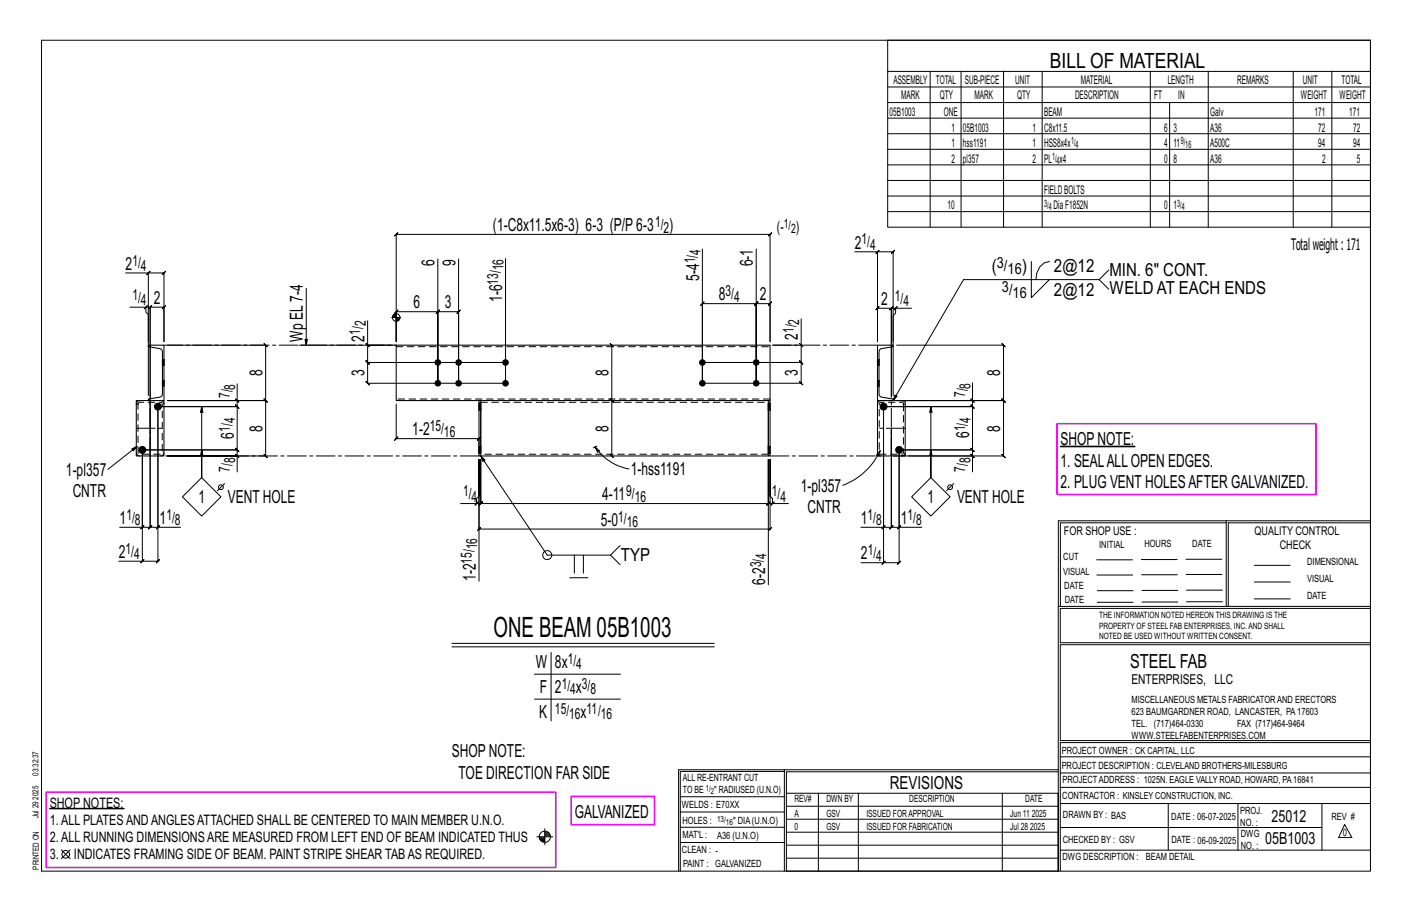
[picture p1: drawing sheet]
<svg xmlns="http://www.w3.org/2000/svg" width="432mm" height="279mm" viewBox="0 0 432 279" stroke-linecap="round" stroke-linejoin="round" font-family="sans-serif">
<g fill="#000" stroke="#000" stroke-width=".31">
<path d="M324.3 136.4h22.8v.2h-22.8zM15.2 247.1h22.7v.2h-22.7z"/>
<circle cx="133.9" cy="110.8" r=".86"/>
<circle cx="133.9" cy="117.2" r=".86"/>
<circle cx="140.2" cy="117.2" r=".86"/>
<circle cx="140.2" cy="110.8" r=".86"/>
<circle cx="154.6" cy="117.2" r=".86"/>
<circle cx="154.6" cy="110.8" r=".86"/>
<circle cx="214.8" cy="117.2" r=".86"/>
<circle cx="214.8" cy="110.8" r=".86"/>
<circle cx="231.3" cy="117.2" r=".86"/>
<circle cx="231.3" cy="110.8" r=".86"/>
<circle cx="43.5" cy="137.5" r="1.06"/>
<circle cx="48.3" cy="124.3" r="1.06"/>
<circle cx="270.2" cy="124.3" r="1.06"/>
<circle cx="275" cy="137.5" r="1.06"/>
</g>
<g fill="none" stroke="#000" stroke-width=".31">
<path d="M12.7 12.3h406.4v254h-406.4zM271.5 12.3h147.6v57.2h-147.6zM271.5 21.8h147.6M271.5 26.6h147.6M271.5 31.4h147.6M271.5 36.1h147.6M284.5 21.8v47.7M293.9 21.8v47.7M306.9 21.8v47.7M318.7 21.8v47.7M351.8 21.8v47.7M357.7 31.4v38.1"/>
<path d="M369.5 21.8v47.7M395.5 21.8v47.7M407.3 21.8v47.7M271.5 40.9h147.6M271.5 45.6h147.6M271.5 50.4h147.6M271.5 55.2h147.6M271.5 59.9h147.6M133.9 79.2v38M140.2 79.2v38v-21.9l.5-.5-1 1 .5-.5h-6.3l.5-.5-1 1 .5-.5v21.9v-21.9l.5-.5-1 1 .5-.5h-12.7l.5-.5-1 1 .5-.5v9.2M214.8 76.1v41.1h30.2l.5 .5-1-1 .5 .5v-6.4l.5 .5-1-1 .5 .5h-30.2h30.2l.5 .5-1-1 .5 .5v-5.3M231.3 76.1v41.1"/>
<path d="M261.4 77h6.9v27.5v-10.3l-.5 .5 1-1-.5 .5h4.3l-.5 .5 1-1-.5 .5v27.2v-27.2l-.5 .5 1-1-.5 .5h1.3M268.3 77h4.8l-.5 .5 1-1-.5 .5v27.5M268.8 76.5l-1 1zM271.5 64.7h147.6M315.4 79.9v11.1l5.5-5.5M320.9 79.9a5 5 0 0 0-4.1 5.6M38.4 83.4h7v21.1M39.7 93.9h4.9v1.5l.8 .8v24.7M44.6 93.9l-.5 .5 1-1zM44.6 93.9h1.3l-.5 .5 1-1-.5 .5v67.3l-.5 .5 1-1-.5 .5h2.4M45.4 83.4h4.7l-.5 .5 1-1-.5 .5v21.1v-10.6l.5-.5-1 1 .5-.5h-4.2l.5-.5-1 1 .5-.5v67.3l.5-.5-1 1 .5-.5h-2.4M45.9 82.9l-1 1z"/>
<path d="M93.6 88.1v17.4l-.3-1.7h.7l-.4 1.7M112.4 98.1v7.4h7.7M119.8 97h2.8M120.1 96.6v.4M120.3 96.3v.7M120.5 96.1v.9M120.7 96v1M121 95.9v1.1M121.2 95.7v8.8M121.4 97v1.2M121.6 97v1.1M121.8 97v1"/>
<path d="M122 97v.8M122.2 97v.5M154.6 92.3v-13.1v38h-42.2l.5 .5-1-1 .5 .5v-6.4l.5 .5-1-1 .5 .5h42.2h-42.2l.5 .5-1-1 .5 .5v-5.3M245 97.5v8h-8.5M273.4 94.7l1-1zM278.8 94.2h-4.9v1.5l-.8 .8v24.4M336.1 85.5l3 2.9M339.1 82.5l-3 3h-41.4l-21.6 36.9 .6-1.7 .6 .4-1.2 1.3M51.2 105.5h30l-.5-.5 1 1-.5-.5v16.9l-.5-.5 1 1-.5-.5h-30M72.5 117.3v5.1h-21.3h30l-.5-.5 1 1-.5-.5v17l-.5-.5 1 1-.5-.5h-30h21.3v4.9M91.5 105.5h29.7M111.9 105l1 1z"/>
<path d="M121.2 104.5v-32.9l-.5 .5 1-1-.5 .5h114.3l-.5 .5 1-1-.5 .5v32.9v-11.7l.5-.5-1 1 .5-.5h-4.2l.5-.5-1 1 .5-.5v24.4v-24.4l.5-.5-1 1 .5-.5h-16.5l.5-.5-1 1 .5-.5v24.4M187.1 105.5l-.5-.5 1 1-.5-.5v16.9l-.5-.5 1 1-1-1 1 1-.5-.5v17M244.5 105l1 1zM274.2 105.5h32.7l-.5-.5 1 1-.5-.5v16.9l-.5-.5 1 1-.5-.5h-32.7h23.2v-5.4M41.9 136.5l-1.6 .7 .5 .6 1.1-1.3-8.9 7M61.7 124.3l-.4 1.8h.8l-.4-1.8v21.7v-8.5l.4 1.8h-.8l.4-1.8M72 121.9l1 1zM72 138.9l1 1zM72.5 122.4v1.9l-.5-.5 1 1-.5-.5h-24.2v36.9h6.9M72.5 139.4v-1.9l.5 .5-1-1 .5 .5h-29v34.1h-7.2M121.2 123.5v10.6l-.5 .5 1-1-.5 .5h25.3l-.5 .5 1-1-.5 .5v4.2M147 139.4l.7 1.6 .6-.4-1.3-1.2 20.3 30.3h19.4l2.9-2.9"/>
<path d="M182 136.7l1.4 1.1-.6 .5zM182 136.7a16.2 16.2 0 0 0 10.4 6.7M182 136.7l-.6 .1M182.5 136.5l-.5 .2M186.6 138.9l1 1zM269.2 137.7l-.5 1.8-.7-.4zM269.2 137.7a20.4 20.4 0 0 1-11.5 10.7M270.2 137.5v34.5h-6.9M271.3 124.3h26.1l-.5-.5 1 1-.5-.5v13.2l-.5-.5 1 1-.5-.5h-22.4v34.5l.5-.5-1 1 .5-.5h-4.8M274.2 122.4h32.7l-.5-.5 1 1-.5-.5v17l-.5-.5 1 1-.5-.5h-33.8M277.9 139.4h19.5v4.9M284.7 124.3l-.4 1.8h.7l-.3-1.8v21.7v-8.5l.3 1.8h-.7l.4-1.8"/>
<path d="M296.9 121.9l1 1zM296.9 138.9l1 1zM297.4 122.4v1.9l-.5-.5 1 1-.5-.5h-27.2v36.9h-6.9M297.4 139.4v-1.9l.5 .5-1-1 .5 .5h-22.4v23.7h6.9M55.8 151.9l5.9-5.9 5.9 5.9-5.9 5.9zM68.7 147.8l-2.2 2.2M140.8 153.9h4.9v-1.5l.8-.7v-11.3v21.3l-.5 .5 1-1-.5 .5h89l-.5 .5 1-1-.5 .5v-21.3v11.3l.7 .7v1.5h4.9M146.2 153.4l-1 1zM146.5 140.4v37.2M235 140.4v13.5l.5-.5-1 1 .5-.5h-88l.5-.5-1 1 .5-.5v-13.5v13.5l.5-.5-1 1 .5-.5h-1.3M235 140.4v13.5l-.5 .5 1-1-.5 .5h1.2M235 140.4v38.4"/>
<path d="M236.7 153.4l-1 1zM284.7 146l5.8 5.9-5.8 5.9-5.9-5.9zM291.6 147.8l-2.2 2.2M375 159.8h-50.7v25.6M375 159.2h-51.3l-.1 107.1M419.1 159.2h-44.1v26.2M419.1 159.8h-43.5v25.6M36.6 161.2h6.9v-23.7h29l.5 .5-1-1 .5 .5v-13.2l.5 .5-1-1 .5 .5h-24.2v47.3l.5-.5-1 1 .5-.5h-4.8M43 161.7l1-1zM43 172.1l1-1zM48.3 161.2l.5-.5-1 1zM174.3 176.6h5.5"/>
<path d="M175.6 169.7v5.5M178.4 169.7v5.5M186.7 169.7l2.9 2.9M270.2 161.2l.5-.5-1 1zM270.2 161.2h2.4l-.5 .5 1-1-.5 .5v-30.3v30.3l-.5 .5 1-1-.5 .5h2.4M270.7 171.5l-1 1zM275 161.2l.5-.5-1 1zM335.4 171.1h10.9M335.4 175.8h11M349 171h11M349.1 175.7h11M362.7 171h10.9"/>
<path d="M362.7 175.6h11M383.6 172.8h11M383.6 177.9h11M138.2 196.7h80.2M138.2 197.7h80.2M168.5 199.4v21M323.7 185.4h95.4M335.5 184.1h11M335.5 180.6h11M349.2 184h11M349.2 180.5h11M362.9 180.4h10.9"/>
<path d="M362.9 184h10.9M383.6 183.1h11M419.1 186h-94.9v10.5h94.9M419.1 197.1h-94.9v29.3h94.9v.6h-94.9v39.3M163.4 206.1h26.3M163.4 213.7h26.3M239.9 235.8h-31.9v30.5M239.9 235.3h-32.4v31M323.6 235.3h-83.7v31M323.6 235.9h-83.1v6.6M324.2 236.3h94.9M324.2 231.4h94.9"/>
<path d="M18.7 259.8l2.8 2.7M21.5 259.8l-2.8 2.7M164.2 255.8h4.9M164.9 256.1h1.7M165 256.4h1.6M165.1 256.7h1.5M165.3 256.9h1.3M165.7 257.2h.9M166.6 253.3v4.9M166.6 255.5h1.7M166.6 254.6h1.3M166.6 254.4h.9"/>
<path d="M166.6 255.2h1.6M166.6 254.9h1.5M208 252.9h31.9M208 257.5h31.9M208 243.6h31.9M208 248.2h31.9M240.5 242.5h83.1v23.8h-83.1zM240.5 258.4h83.1M240.5 254.4h83.1M240.5 250.4h83.1M240.5 246.5h83.1M250.3 242.5v23.8"/>
<path d="M262.5 242.5v23.8M306.5 242.5v23.8M324.2 253h80.1M324.2 245.6h94.9M324.2 259.9h94.9M324.2 240.7h94.9M357.3 245.6v14.3M378.6 245.6v14.3M404.3 245.6v14.3M411.2 252.1l2.2 3.9h-4zM240.5 262.3h83.1"/>
<circle cx="121.2" cy="97" r="1.16"/>
<circle cx="67.6" cy="148.9" r=".74"/>
<circle cx="290.5" cy="148.9" r=".74"/>
<circle cx="167.3" cy="169.7" r="1.38"/>
<circle cx="166.6" cy="255.8" r="1.71"/>
<circle cx="20.1" cy="261.1" r="1.17"/>
</g>
<path d="M323.3 129.5h79.1v21.7h-79.1zM14.1 242.2h155.8v23h-155.8zM174.7 243.5h25.5v8.6h-25.5z" fill="none" stroke="#f0f" stroke-width=".5"/>
<g fill="none" stroke="#000" stroke-width=".32">
<path d="M45.4 105.5h4.7v16.9h-4.7v-.4l3.8-.7 .5-.8-.1-13.3-.7-.6-3.5-.6zM49.7 116.3h.1M49.7 118h.1M49.7 111.7h.1M49.7 109.9h.1M50.1 116.3h.1M50.1 118h.1M50.1 111.7h.1M50.1 109.9h.1M121.2 105.5h114.3v16.9h-114.3zM268.3 116.3h.1M268.3 118h.1"/>
<path d="M268.3 111.7h.1M268.3 109.9h.1M268.3 105.5h4.8v.5l-3.8 .7-.5 .8 .1 13.3 .7 .6 3.5 .6v.4h-4.8zM268.8 116.3h.1M268.8 118h.1M268.8 111.7h.1M268.8 109.9h.1M45.4 122.4h-3.7v17h8.4v-17M146.5 125.4h.1M146.5 123.2h.1M146.5 138.6h.1M146.5 136.5h.1"/>
<path d="M146.5 122.4h.5v17h-.5zM147 123.5v14.8M147 139.4h88M147 125.4h.1M147 123.2h.1M147 138.6h.1M147 136.5h.1M235 125.4h.1M235 123.2h.1M235 138.6h.1M235 136.5h.1M235 122.4h.5v17h-.5z"/>
<path d="M235 123.5v14.8M235.5 125.4h.1M235.5 123.2h.1M235.5 138.6h.1M235.5 136.5h.1M268.3 122.4h8.5v17h-8.5z"/>
</g>
<g fill="none" stroke="#000" stroke-width=".31" stroke-dasharray="2 1.4">
<path d="M49.7 116.8h.5v.4h-.5zM49.7 116.8v-.3h.5v.3M49.7 116.5v-.1h.5v.1M49.7 116.4v-.1M49.7 118h.1M49.7 117.8v.2h.5M49.7 117.5v.3h.5v.2M49.7 117.2v.3h.5v.3M49.7 110.5h.5v.3h-.5zM49.7 110.5v-.3h.5v.3M49.7 110.2v-.2h.5v.2M49.7 110v-.1"/>
<path d="M49.7 111.7v-.1M49.7 111.4v.2l.5 .1M49.7 111.1v.3h.5v.2M49.7 110.8v.3h.5v.3M49.7 118h.4M49.7 111.7h.4M50.1 116.3h-.4M50.1 109.9h-.4M50.2 116.3v.1M50.2 117.2v.3M50.2 109.9v.1M50.2 110.8v.3"/>
<path d="M121.2 106h114.3M268.3 110.8h.5v.3h-.5zM268.3 111.7v-.1M268.3 110.8v-.3M268.3 117.2h.5v.3h-.5zM268.3 118h.1M268.3 117.2v-.4M268.3 111.7h.5M268.3 118h.5M268.8 109.9h-.5M268.8 116.3h-.5M268.8 111.1v.3h-.5v-.3"/>
<path d="M268.8 111.4v.2h-.5v-.2M268.8 111.6v.1M268.8 109.9v.1M268.8 110.2v-.2l-.5-.1M268.8 110.5v-.3h-.5v-.2M268.8 110.8v-.3h-.5v-.3M268.8 117.5v.3h-.5v-.3M268.8 117.8v.2h-.5v-.2M268.8 118h.1M268.8 116.3v.1M268.8 116.5v-.1l-.5-.1M268.8 116.8v-.3h-.5v-.1"/>
<path d="M268.8 117.2v-.4h-.5v-.3M41.7 138.3a1.06 1.06 0 0 0 1 1.1M42.2 123.5h-.5M42.4 123.1l6.7-.1 .5 .3v15l-.3 .5-6.6 .1-.5-.4zM42.7 122.4a1.06 1.06 0 0 0-1 1.1h.5M49.1 139.4a1.06 1.06 0 0 0 1-1.1M50.1 123.5a1.06 1.06 0 0 0-1-1.1M146.5 124.3h.5v.4h-.5zM146.5 125.4v-.1M146.5 124.3v-.4M146.5 137.5h.5v.4h-.5zM146.5 138.6v-.1"/>
<path d="M146.5 137.5v-.4M146.5 125.4h.5M146.5 138.6h.5M147 123h88M147 123.2h-.5M147 136.5h-.5M147 124.7v.3h-.5v-.3M147 125v.3h-.5v-.3M147 125.3v.1M147 123.2v.1M147 123.6v-.3l-.5-.1M147 123.9v-.3h-.5v-.3"/>
<path d="M147 124.3v-.4h-.5v-.3M147 137.9v.4h-.5v-.4M147 138.3v.2h-.5v-.2M147 138.5v.1M147 136.5v.1M147 136.8v-.2l-.5-.1M147 137.1v-.3h-.5v-.2M147 137.5v-.4h-.5v-.3M235 124.3h.5v.4h-.5zM235 125.4v-.1M235 124.3v-.4M235 137.5h.5v.4h-.5z"/>
<path d="M235 138.6v-.1M235 137.5v-.4M235 138.9h-88M235 125.4h.5M235 138.6h.5M235.5 122h-114.3M235.5 123.2h-.5M235.5 136.5h-.5M235.5 124.7v.3h-.5v-.3M235.5 125v.3h-.5v-.3M235.5 125.3v.1M235.5 123.2v.1"/>
<path d="M235.5 123.6v-.3l-.5-.1M235.5 123.9v-.3h-.5v-.3M235.5 124.3v-.4h-.5v-.3M235.5 137.9v.4h-.5v-.4M235.5 138.3v.2h-.5v-.2M235.5 138.5v.1M235.5 136.5v.1M235.5 136.8v-.2l-.5-.1M235.5 137.1v-.3h-.5v-.2M235.5 137.5v-.4h-.5v-.3M268.3 138.3a1.06 1.06 0 0 0 1.1 1.1M269.4 122.4a1.06 1.06 0 0 0-1.1 1.1"/>
<path d="M275.8 139.4a1.06 1.06 0 0 0 1-1.1M276.8 123.5h-.5l-.2-.4-.3-.1h-6.4l-.5 .3v15l.3 .5 6.6 .1 .4-.4 .1-15h.5a1.06 1.06 0 0 0-1-1.1"/>
</g>
<path d="M50.1 105.5h71.1M268.3 105.5h-32.8M41.7 130.9h8.4M45.9 139.4v-17M146.5 139.4h-96.4M235.5 139.4h32.8M272.6 139.4v-17M276.8 130.9h-8.5" fill="none" stroke="#000" stroke-width=".31" stroke-dasharray="5.8 1 1 1"/>
<text font-size="8.6" x="150.9" y="194.7">ONE BEAM 05B1003</text>
<text font-size="6.4" x="321.1" y="20.7">BILL OF MATERIAL</text>
<text font-size="5.9" x="345.6" y="204.1">STEEL FAB</text>
<g font-size="5.5">
<text x="150.7" y="70.7">(1-C8x11.5x6-3) 6-3 (P/P6-3</text>
<text x="204.7" y="70.7">)</text>
<text x="261.4" y="76">2</text>
<text x="38.4" y="82.4">2</text>
<text x="132.9" y="81.2" transform="rotate(-90 132.9 81.2)">6</text>
<text x="139.2" y="81.2" transform="rotate(-90 139.2 81.2)">9</text>
<text x="230.3" y="81.5" transform="rotate(-90 230.3 81.5)">6-1</text>
<text x="303.3" y="83.2">(</text>
<text x="312.5" y="83.2">)</text>
<text x="322.3" y="83.2">2@12</text>
<text x="213.8" y="85.8" transform="rotate(-90 213.8 85.8)">5-4</text>
<text x="339.3" y="84.5">MIN. 6&quot; CONT.</text>
<text x="47" y="92.9">2</text>
<text x="126.5" y="94.3">6</text>
<text x="136" y="94.3">3</text>
<text x="153.6" y="92.3" transform="rotate(-90 153.6 92.3)">1-6</text>
<text x="219.8" y="91.8">8</text>
<text x="232.3" y="91.8">2</text>
<text x="269.4" y="93.2">2</text>
<text x="322.3" y="90.6">2@12</text>
<text x="339.3" y="90">WELD AT EACH ENDS</text>
<text x="92.7" y="104.5" transform="rotate(-90 92.7 104.5)">Wp EL7-4</text>
<text x="111.4" y="104.5" transform="rotate(-90 111.4 104.5)">2</text>
<text x="244" y="103.9" transform="rotate(-90 244 103.9)">2</text>
<text x="80.2" y="115" transform="rotate(-90 80.2 115)">8</text>
<text x="111.4" y="115" transform="rotate(-90 111.4 115)">3</text>
<text x="186.1" y="115" transform="rotate(-90 186.1 115)">8</text>
<text x="244" y="115" transform="rotate(-90 244 115)">3</text>
<text x="305.9" y="115" transform="rotate(-90 305.9 115)">8</text>
<text x="80.2" y="131.9" transform="rotate(-90 80.2 131.9)">8</text>
<text x="186.1" y="131.9" transform="rotate(-90 186.1 131.9)">8</text>
<text x="305.9" y="131.9" transform="rotate(-90 305.9 131.9)">8</text>
<text x="71.5" y="134.1" transform="rotate(-90 71.5 134.1)">6</text>
<text x="126.1" y="133.1">1-2</text>
<text x="296.4" y="133.9" transform="rotate(-90 296.4 133.9)">6</text>
<text x="324.3" y="136.1">SHOPNOTE:</text>
<text x="324.3" y="142.6">1. SEALALLOPEN EDGES.</text>
<text x="20.2" y="145.4">1-pl357</text>
<text x="192.9" y="145.3">1-hss1191</text>
<text x="324.3" y="149.1">2. PLUG VENT HOLESAFTER GALVANIZED.</text>
<text x="22.2" y="151.9">CNTR</text>
<text x="60.7" y="153.7">1</text>
<text x="69.7" y="153.7">VENT HOLE</text>
<text x="184.1" y="152.9">4-11</text>
<text x="244.9" y="150.3">1-pl357</text>
<text x="283.6" y="153.7">1</text>
<text x="292.7" y="153.7">VENT HOLE</text>
<text x="36.6" y="160.2">1</text>
<text x="48.8" y="160.2">1</text>
<text x="183.7" y="160.7">5-0</text>
<text x="247" y="156.8">CNTR</text>
<text x="263.3" y="160.2">1</text>
<text x="275.5" y="160.2">1</text>
<text x="36.3" y="170.6">2</text>
<text x="189.9" y="171.5">TYP</text>
<text x="263.3" y="171">2</text>
<text x="145.5" y="177.6" transform="rotate(-90 145.5 177.6)">1-2</text>
<text x="234" y="178.8" transform="rotate(-90 234 178.8)">6-2</text>
<text x="163.9" y="204.1">W</text>
<text x="169.7" y="204.1">8x</text>
<text x="165.1" y="211.8">F</text>
<text x="169.7" y="211.8">2</text>
<text x="176.1" y="211.8">x</text>
<text x="164.9" y="219.4">K</text>
<text x="177.6" y="219.4">x</text>
<text x="138.2" y="231.5">SHOPNOTE:</text>
<text x="140.2" y="238">TOE DIRECTION FAR SIDE</text>
<text x="272.2" y="241.1">REVISIONS</text>
<text x="175.8" y="250">GALVANIZED</text>
</g>
<g font-size="5.1">
<text x="388.9" y="251.3">25012</text>
<text x="386.9" y="258.1">05B1003</text>
</g>
<text font-size="4.9" x="394.8" y="76.4">Totalweight : 171</text>
<g font-size="4.7">
<text x="200.3" y="69.4">1/</text>
<text x="202.9" y="71.1">2</text>
<text x="237.6" y="70.8">(-</text>
<text x="243.4" y="70.8">)</text>
<text x="214.2" y="77.9" transform="rotate(-90 214.2 77.9)">4</text>
<text x="263.5" y="74.7">1/</text>
<text x="266.1" y="76.4">4</text>
<text x="40.5" y="81.2">1/</text>
<text x="43.1" y="82.9">4</text>
<text x="154" y="82.6" transform="rotate(-90 154 82.6)">16</text>
<text x="212.6" y="80.5" transform="rotate(-90 212.6 80.5)">1/</text>
<text x="304.8" y="82">3/</text>
<text x="308.1" y="83.7">16</text>
<text x="152.4" y="87" transform="rotate(-90 152.4 87)">13/</text>
<text x="306.4" y="89.3">3/</text>
<text x="40.5" y="91.7">1/</text>
<text x="43.1" y="93.3">4</text>
<text x="221.9" y="90.6">3/</text>
<text x="224.5" y="92.2">4</text>
<text x="273.7" y="92">1/</text>
<text x="276.3" y="93.7">4</text>
<text x="309.6" y="91">16</text>
<text x="111.8" y="99.8" transform="rotate(-90 111.8 99.8)">2</text>
<text x="242.8" y="101.8" transform="rotate(-90 242.8 101.8)">1/</text>
<text x="244.4" y="99.2" transform="rotate(-90 244.4 99.2)">2</text>
<text x="110.2" y="102.4" transform="rotate(-90 110.2 102.4)">1/</text>
<text x="72" y="119.1" transform="rotate(-90 72 119.1)">8</text>
<text x="296.8" y="118.8" transform="rotate(-90 296.8 118.8)">8</text>
<text x="70.3" y="121.7" transform="rotate(-90 70.3 121.7)">7/</text>
<text x="295.2" y="121.4" transform="rotate(-90 295.2 121.4)">7/</text>
<text x="72" y="129.5" transform="rotate(-90 72 129.5)">4</text>
<text x="131.4" y="131.9">15/</text>
<text x="295.2" y="131.8" transform="rotate(-90 295.2 131.8)">1/</text>
<text x="296.8" y="129.2" transform="rotate(-90 296.8 129.2)">4</text>
<text x="70.3" y="132.1" transform="rotate(-90 70.3 132.1)">1/</text>
<text x="135.8" y="133.5">16</text>
<text x="72" y="141.7" transform="rotate(-90 72 141.7)">8</text>
<text x="296.8" y="141.7" transform="rotate(-90 296.8 141.7)">8</text>
<text x="70.3" y="144.3" transform="rotate(-90 70.3 144.3)">7/</text>
<text x="295.2" y="144.3" transform="rotate(-90 295.2 144.3)">7/</text>
<text x="141.6" y="151.7">1/</text>
<text x="144.2" y="153.4">4</text>
<text x="191.5" y="151.7">9/</text>
<text x="194.1" y="153.4">16</text>
<text x="236" y="151.7">1/</text>
<text x="238.6" y="153.4">4</text>
<text x="38.6" y="159">1/</text>
<text x="41.3" y="160.6">8</text>
<text x="50.9" y="159">1/</text>
<text x="53.5" y="160.6">8</text>
<text x="189.1" y="159.5">1/</text>
<text x="191.7" y="161.2">16</text>
<text x="265.3" y="159">1/</text>
<text x="267.9" y="160.6">8</text>
<text x="277.5" y="159">1/</text>
<text x="280.2" y="160.6">8</text>
<text x="145.9" y="168" transform="rotate(-90 145.9 168)">16</text>
<text x="38.4" y="169.3">1/</text>
<text x="41" y="171">4</text>
<text x="144.2" y="172.3" transform="rotate(-90 144.2 172.3)">15/</text>
<text x="232.7" y="173.4" transform="rotate(-90 232.7 173.4)">3/</text>
<text x="234.4" y="170.8" transform="rotate(-90 234.4 170.8)">4</text>
<text x="265.3" y="169.8">1/</text>
<text x="268" y="171.4">4</text>
<text x="173.6" y="202.9">1/</text>
<text x="176.2" y="204.6">4</text>
<text x="171.8" y="210.5">1/</text>
<text x="174.4" y="212.2">4</text>
<text x="178" y="210.5">3/</text>
<text x="180.6" y="212.2">8</text>
<text x="169.7" y="218.1">15/</text>
<text x="174.1" y="219.8">16</text>
<text x="179.4" y="218.1">11/</text>
<text x="183.8" y="219.8">16</text>
</g>
<g font-size="4.4">
<text x="15.2" y="246.9">SHOP NOTES:</text>
<text x="15.2" y="257.3">2.ALL RUNNING DIMENSIONSARE MEASURED FROM LEFT END OF BEAM INDICATED THUS</text>
<text x="15.2" y="252.1">1.ALL PLATESANDANGLESATTACHED SHALL BE CENTERED TO MAIN MEMBER U.N.O.</text>
<text x="15.2" y="262.6">3.</text>
<text x="22.6" y="262.6">INDICATES FRAMING SIDE OF BEAM. PAINT STRIPE SHEAR TABAS REQUIRED.</text>
</g>
<text font-size="4.2" x="346" y="209.1">ENTERPRISES, LLC</text>
<g font-size="4">
<text x="239.7" y="69.7">1/</text>
<text x="241.9" y="71.2">2</text>
</g>
<g font-size="3.7">
<text x="273.2" y="25.6">ASSEMBLY</text>
<text x="286.2" y="25.6">TOTAL</text>
<text x="295.1" y="25.6">SUB-PIECE</text>
<text x="310.4" y="25.6">UNIT</text>
<text x="330.5" y="25.6">MATERIAL</text>
<text x="357.1" y="25.6">LENGTH</text>
<text x="378.3" y="25.6">REMARKS</text>
<text x="398.4" y="25.6">UNIT</text>
<text x="410.2" y="25.6">TOTAL</text>
<text x="272.1" y="35.5">05B1003</text>
<text x="275.6" y="30.4">MARK</text>
<text x="287.4" y="30.4">QTY</text>
<text x="288.6" y="35.5">ONE</text>
<text x="298" y="30.4">MARK</text>
<text x="311" y="30.4">QTY</text>
<text x="319.3" y="35.5">BEAM</text>
<text x="328.7" y="30.4">DESCRIPTION</text>
<text x="353" y="30.4">FT</text>
<text x="360.3" y="30.4">IN</text>
<text x="370.1" y="35.5">Galv</text>
<text x="397.8" y="30.4">WEIGHT</text>
<text x="402" y="35.5">171</text>
<text x="409.6" y="30.4">WEIGHT</text>
<text x="412.6" y="35.5">171</text>
<text x="290.9" y="40.2">1</text>
<text x="294.5" y="40.2">05B1003</text>
<text x="315.8" y="40.2">1</text>
<text x="319.3" y="40.2">C8x11.5</text>
<text x="356" y="40.2">6</text>
<text x="358.9" y="40.2">3</text>
<text x="370.1" y="40.2">A36</text>
<text x="403.2" y="40.2">72</text>
<text x="413.8" y="40.2">72</text>
<text x="290.9" y="45">1</text>
<text x="294.5" y="45">hss1191</text>
<text x="315.8" y="45">1</text>
<text x="319.3" y="45">HSS8x4x</text>
<text x="356" y="45">4</text>
<text x="358.9" y="45">11</text>
<text x="370.1" y="45">A500C</text>
<text x="403.2" y="45">94</text>
<text x="413.8" y="45">94</text>
<text x="290.9" y="49.7">2</text>
<text x="294.5" y="49.7">pl357</text>
<text x="315.8" y="49.7">2</text>
<text x="319.3" y="49.7">PL x4</text>
<text x="356" y="49.7">0</text>
<text x="358.9" y="49.7">8</text>
<text x="370.1" y="49.7">A36</text>
<text x="404.3" y="49.7">2</text>
<text x="415" y="49.7">5</text>
<text x="319.3" y="59.3">FIELDBOLTS</text>
<text x="289.8" y="64">10</text>
<text x="322.2" y="64">DiaF1852N</text>
<text x="356" y="64">0</text>
<text x="358.9" y="64">1</text>
<text x="325.3" y="163.4">FOR SHOP USE :</text>
<text x="383.7" y="163.4">QUALITY CONTROL</text>
<text x="391.4" y="167.8">CHECK</text>
</g>
<g font-size="3.1">
<text x="327.5" y="44.1">1/</text>
<text x="328.9" y="45.3">4</text>
<text x="361.1" y="44.1">9/</text>
<text x="362.5" y="45.3">16</text>
<text x="321.7" y="48.9">1/</text>
<text x="323.1" y="50">4</text>
<text x="319.3" y="63.2">3/</text>
<text x="320.7" y="64.3">4</text>
<text x="360" y="63.2">3/</text>
<text x="361.4" y="64.3">4</text>
<text x="336.2" y="167.4">INITIAL</text>
<text x="350" y="167.1">HOURS</text>
<text x="364.6" y="167.2">DATE</text>
<text x="325.2" y="171.3">CUT</text>
<text x="399.8" y="172.8">DIMENSIONAL</text>
<text x="325.1" y="175.8">VISUAL</text>
<text x="399.8" y="177.9">VISUAL</text>
<text x="325.5" y="180">DATE</text>
<text x="325.7" y="184.4">DATE</text>
<text x="399.8" y="183.1">DATE</text>
<text x="346" y="215">MISCELLANEOUS METALS FABRICATORAND ERECTORS</text>
<text x="346" y="218.6">623 BAUMGARDNER ROAD, LANCASTER, PA17603</text>
<text x="346" y="225.8">WWW.STEELFABENTERPRISES.COM</text>
<text x="346" y="222.2">TEL. (717)464-0330</text>
<text x="378.3" y="222.2">FAX (717)464-9464</text>
<text x="324.7" y="230.5">PROJECT OWNER : CK CAPITAL, LLC</text>
<text x="208.8" y="238.8">ALL RE-ENTRANT CUT</text>
<text x="324.7" y="235.1">PROJECT DESCRIPTION : CLEVELAND BROTHERS-MILESBURG</text>
<text x="324.9" y="239.5">PROJECTADDRESS : 1025N. EAGLE VALLY ROAD, HOWARD, PA16841</text>
<text x="208.8" y="242.5">TO BE</text>
<text x="218.4" y="242.5">&quot; RADIUSED (U.N.O)</text>
<text x="242.9" y="245.3">REV#</text>
<text x="252.7" y="245.3">DWN BY</text>
<text x="278.1" y="245.3">DESCRIPTION</text>
<text x="313.5" y="245.3">DATE</text>
<text x="324.9" y="244.2">CONTRACTOR : KINSLEY CONSTRUCTION, INC.</text>
<text x="208.5" y="247">WELDS : E70XX</text>
<text x="208.7" y="251.7">HOLES :</text>
<text x="224.2" y="251.8">&quot; DIA(U.N.O)</text>
<text x="242.9" y="249.9">A</text>
<text x="252.7" y="249.9">GSV</text>
<text x="264.9" y="249.9">ISSUED FORAPPROVAL</text>
<text x="309" y="249.9">Jun 11</text>
<text x="315.5" y="249.9">2025</text>
<text x="325.1" y="250">DRAWN BY : BAS</text>
<text x="358.2" y="250.5">DATE : 06-07-2025</text>
<text x="379.3" y="248.9">PROJ.</text>
<text x="407.2" y="250.5">REV #</text>
<text x="208.7" y="256.3">MAT'L :</text>
<text x="219.3" y="256.4">A36 (U.N.O)</text>
<text x="242.9" y="253.8">0</text>
<text x="252.7" y="253.8">GSV</text>
<text x="264.9" y="253.8">ISSUED FOR FABRICATION</text>
<text x="309" y="253.8">Jul 28</text>
<text x="315" y="253.8">2025</text>
<text x="325" y="257.6">CHECKED BY : GSV</text>
<text x="358.3" y="257.7">DATE : 06-09-2025</text>
<text x="379.3" y="252.5">NO. :</text>
<text x="379.5" y="255.9">DWG</text>
<text x="410.6" y="255.5">0</text>
<text x="208.6" y="260.7">CLEAN : -</text>
<text x="324.9" y="262.9">DWG DESCRIPTION :</text>
<text x="350.4" y="263">BEAM DETAIL</text>
<text x="379.5" y="259.5">NO. :</text>
<text x="208.9" y="265">PAINT : GALVANIZED</text>
</g>
<g font-size="2.7">
<text x="336.1" y="189">THE INFORMATION NOTED HEREON THIS DRAWING IS THE</text>
<text x="336.1" y="195.4">NOTED BE USED WITHOUT WRITTEN CONSENT.</text>
<text x="336.1" y="192.2">PROPERTY OF STEEL FAB ENTERPRISES, INC.AND SHALL</text>
</g>
<g font-size="2.6">
<text x="215.9" y="241.8">1/</text>
<text x="217.4" y="242.7">2</text>
<text x="219.3" y="251.1">13/</text>
<text x="222" y="252.1">16</text>
</g>
<g font-size="2.5">
<text x="11.7" y="237.1" transform="rotate(-90 11.7 237.1)">03:32:37</text>
<text x="11.8" y="244.4" transform="rotate(-90 11.8 244.4)">2025</text>
<text x="11.8" y="250.1" transform="rotate(-90 11.8 250.1)">Jul 29</text>
<text x="11.9" y="265.8" transform="rotate(-90 11.9 265.8)">PRINTED ON</text>
</g>
</svg>
